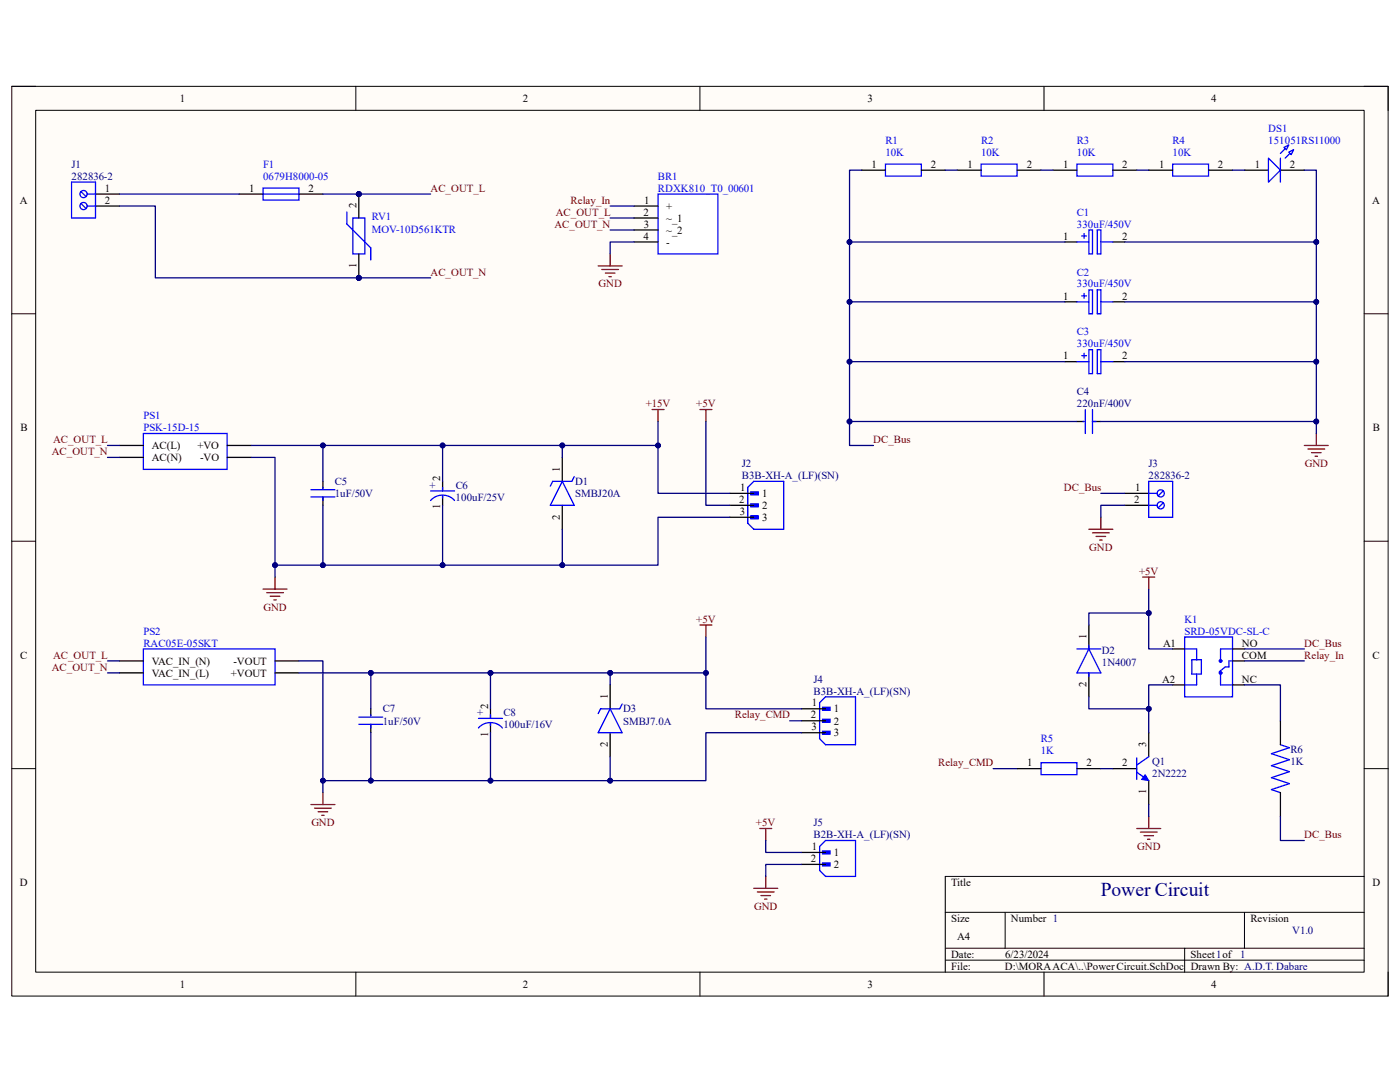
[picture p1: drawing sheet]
<svg xmlns="http://www.w3.org/2000/svg" width="279mm" height="216mm" viewBox="0 0 279 216" stroke-linecap="round" stroke-linejoin="round" font-family="sans-serif">
<path d="M2.3 17.2h274.7v181.6h-274.7z" fill-rule="evenodd" fill="#fffcf8"/>
<path d="M2.3 17.2h274.7v181.6h-274.7z" fill="none" stroke="#000" stroke-width=".2"/>
<path d="M7.1 22h265.1v172h-265.1z" fill-rule="evenodd" fill="#fffcf8"/>
<g fill="none" stroke="#000" stroke-width=".2">
<path d="M2.3 17.2h4.8M71 17.2v4.8M139.7 17.2v4.8M208.4 17.2v4.8M272.2 17.2h4.8v4.8M7.1 22h265.1v172h-265.1zM2.3 62.6h4.8M272.2 62.6h4.8M2.3 108h4.8M272.2 108h4.8M2.3 153.4h4.8M272.2 153.4h4.8"/>
<path d="M272.2 174.9h-83.6v19.1M71 194v4.8M139.7 194v4.8M188.6 182h83.6M188.6 189.2h83.6M188.6 191.6h83.6M200.6 182v7.2M208.4 194v4.8M236.4 189.2v4.8M248.4 182v7.2M277 194v4.8"/>
</g>
<path d="M52.5 37.5h7.2v2.4h-7.2z" fill-rule="evenodd" fill="#fff"/>
<path d="M52.5 37.5h7.2v2.4h-7.2zM52.5 38.7h7.2" fill="none" stroke="#00f" stroke-width=".25"/>
<path d="M47.7 38.7h4.8M59.7 38.7h4.7" fill="none" stroke="#000" stroke-width=".25"/>
<circle cx="71.6" cy="55.4" r=".48" fill="#000080"/>
<circle cx="71.6" cy="55.4" r=".48" fill="none" stroke="#000080" stroke-width=".2"/>
<circle cx="71.6" cy="38.7" r=".48" fill="#000080"/>
<circle cx="71.6" cy="38.7" r=".48" fill="none" stroke="#000080" stroke-width=".2"/>
<path d="M70.4 43.5h2.4v7.2h-2.4z" fill-rule="evenodd" fill="#fff"/>
<path d="M70.4 43.5h2.4v7.2h-2.4z" fill="none" stroke="#00f" stroke-width=".25"/>
<path d="M71.6 50.7v4.7" fill="none" stroke="#000" stroke-width=".25"/>
<circle cx="71.6" cy="55.4" r=".48" fill="#000080"/>
<circle cx="71.6" cy="55.4" r=".48" fill="none" stroke="#000080" stroke-width=".2"/>
<path d="M71.6 38.7v4.8" fill="none" stroke="#000" stroke-width=".25"/>
<circle cx="71.6" cy="38.7" r=".48" fill="#000080"/>
<circle cx="71.6" cy="38.7" r=".48" fill="none" stroke="#000080" stroke-width=".2"/>
<path d="M69.2 42.3v2.4l4.8 4.8v2.4" fill="none" stroke="#00f" stroke-width=".25"/>
<path d="M28.6 86.5h16.7v7.2h-16.7z" fill-rule="evenodd" fill="#fff"/>
<g fill="none" stroke="#00f" stroke-width=".25">
<path d="M28.6 86.5h16.7v7.2h-16.7zM62.1 99.2h4.7M62.1 97.7h4.7M64.4 97.2v.3M64.4 99.2v.7M85.9 99.9a3.2 3.2 0 0 1 4.8 0M85.9 98h4.8M88.3 97.2v.8M88.3 98.9v.5M112.2 96l2.4 4.8h-4.8zM114.6 95.1l-.5 .9h-3.8l-.5 1M71.6 144.5h4.8"/>
<path d="M71.6 143.1h4.8M74 142.6v.3M74 144.5v.8M95.5 145.3a3.2 3.2 0 0 1 4.8 0M95.5 143.3h4.8M97.9 142.6v.7M97.9 144.3v.5M121.8 141.4l2.4 4.8h-4.8zM124.2 140.5l-.5 .9h-3.8l-.5 1"/>
</g>
<g fill="none" stroke="#000" stroke-width=".25">
<path d="M23.8 88.9h4.8M23.8 91.3h4.8M45.3 88.9h4.8M45.3 91.3h4.8M64.4 96v1.5M64.4 99.2v1.6M88.3 96v2M88.3 98.9v1.9M112.2 91.3v4.7M112.2 100.8v4.8M121.8 136.7v4.7M74 141.4v1.5"/>
<path d="M74 144.5v1.7M97.9 141.4v1.9M97.9 144.3v1.9M121.8 146.2v4.8"/>
</g>
<g fill="none" stroke="#800000" stroke-width=".25">
<path d="M130.1 81.7h2.4M131.3 81.7v2.4M52.5 117.5h4.8M53.2 118.3h3.4M53.9 119h1.9M54.7 119.7h.4M54.9 115.2v2.3M139.7 124.7h2.4M140.9 124.7v2.4M64.4 158.2v2.3M62.1 160.5h4.7M62.8 161.3h3.3"/>
<path d="M63.5 162h1.9M64.2 162.7h.5"/>
</g>
<path d="M236.4 127.1h9.6v11.9h-9.6z" fill-rule="evenodd" fill="#fff"/>
<g fill="none" stroke="#00f" stroke-width=".25">
<path d="M214.9 129.5h4.8M217.3 129.5l2.4 4.8h-4.8zM217.3 128.8v.7M217.3 134.3v.7M236.4 127.1h9.6v11.9h-9.6zM236.4 129.5h2.4v2.1M237.8 131.6h2v2.9h-2zM238.8 134.5v2.2h-2.4M243.6 134.3v2.4h2.4M246 129.5h-2.4v2.4M246 131.9h-.7v1.2h-.8l-1.1 .9M226.9 154.1l2.4 1.7"/>
<path d="M226.9 151.2v4.3M229.3 151l-2.4 1.7"/>
<circle cx="243.6" cy="134.3" r=".24"/>
<circle cx="243.6" cy="131.9" r=".24"/>
</g>
<path d="M217.3 124.7v4.8M217.3 134.3v4.7M234 129.5h2.4M234 136.7h2.4M246 129.5h2.4M246 136.7h2.4M246 131.9h2.4M222.1 153.4h4.8M229.3 146.2v4.8M229.3 155.8v4.7" fill="none" stroke="#000" stroke-width=".25"/>
<path d="M228.5 154.6l.8 1.2-1.5-.3z" fill="#00f"/>
<path d="M228.5 154.6l.8 1.2-1.5-.3z" fill="none" stroke="#00f" stroke-width=".2"/>
<path d="M255.5 148.6l1.8 .6-3.6 1.2 3.6 1.2-3.6 1.2 3.6 1.2-3.6 1.2 3.6 1.2-3.6 1.2 1.8 .6" fill="none" stroke="#00f" stroke-width=".25"/>
<path d="M255.5 143.8v4.8M255.5 158.2v4.7" fill="none" stroke="#000" stroke-width=".25"/>
<path d="M228.1 115.2h2.4M229.3 115.2v2.3M226.9 165.3h4.7M227.6 166h3.3M228.3 166.8h1.9M229 167.5h.5M229.3 162.9v2.4" fill="none" stroke="#800000" stroke-width=".25"/>
<path d="M176.7 32.8h7.2v2.3h-7.2z" fill-rule="evenodd" fill="#fff"/>
<path d="M176.7 32.8h7.2v2.3h-7.2z" fill="none" stroke="#00f" stroke-width=".25"/>
<path d="M171.9 34h4.8M183.9 34h4.7" fill="none" stroke="#000" stroke-width=".25"/>
<path d="M195.8 32.8h7.2v2.3h-7.2z" fill-rule="evenodd" fill="#fff"/>
<path d="M195.8 32.8h7.2v2.3h-7.2z" fill="none" stroke="#00f" stroke-width=".25"/>
<path d="M191 34h4.8M203 34h4.8" fill="none" stroke="#000" stroke-width=".25"/>
<path d="M214.9 32.8h7.2v2.3h-7.2z" fill-rule="evenodd" fill="#fff"/>
<path d="M214.9 32.8h7.2v2.3h-7.2z" fill="none" stroke="#00f" stroke-width=".25"/>
<path d="M210.1 34h4.8M222.1 34h4.8" fill="none" stroke="#000" stroke-width=".25"/>
<path d="M234 32.8h7.2v2.3h-7.2z" fill-rule="evenodd" fill="#fff"/>
<path d="M234 32.8h7.2v2.3h-7.2z" fill="none" stroke="#00f" stroke-width=".25"/>
<path d="M229.3 34h4.7M241.2 34h4.8M248.4 34h4.7M255.5 34h4.8" fill="none" stroke="#000" stroke-width=".25"/>
<path d="M260.3 88.9h4.8M261 89.6h3.4M261.7 90.3h2M262.5 91h.4M262.7 86.5v2.4M150.4 177.3h4.8M151.2 178h3.3M151.6 165.3h2.4M151.9 178.7h1.9M152.6 179.4h.5M152.8 165.3v2.4M152.8 174.9v2.4" fill="none" stroke="#800000" stroke-width=".25"/>
<path d="M253.1 31.6l2.4 2.4-2.4 2.3z" fill="#fff"/>
<path d="M253.1 31.6l2.4 2.4-2.4 2.3zM257.2 28.9l-1.7 1.7M258.2 29.9l-1.7 1.7" fill="none" stroke="#00f" stroke-width=".25"/>
<path d="M257.2 30.4l1-.5-.5 1z" fill="#fff"/>
<path d="M257.2 30.4l1-.5-.5 1z" fill="none" stroke="#00f" stroke-width=".25"/>
<path d="M256.2 29.4l1-.5-.5 1z" fill="#fff"/>
<path d="M255.5 31.6v4.7M256.2 29.4l1-.5-.5 1z" fill="none" stroke="#00f" stroke-width=".25"/>
<path d="M28.6 129.5h26.3v7.2h-26.3z" fill-rule="evenodd" fill="#fff"/>
<path d="M28.6 129.5h26.3v7.2h-26.3z" fill="none" stroke="#00f" stroke-width=".25"/>
<path d="M23.8 131.9h4.8M23.8 134.3h4.8M54.9 131.9h4.8M54.9 134.3h4.8" fill="none" stroke="#000" stroke-width=".25"/>
<path d="M217.3 45.9h.7v4.8h-.7z" fill-rule="evenodd" fill="#fff"/>
<path d="M214.9 48.3h2.4M215.9 47.1h.9M216.4 46.6v1M217.3 45.9h.7v4.8h-.7zM219 45.9h.7v4.8h-.7zM219.7 48.3h2.4" fill="none" stroke="#00f" stroke-width=".25"/>
<path d="M212.5 48.3h2.4M222.1 48.3h2.4" fill="none" stroke="#000" stroke-width=".25"/>
<path d="M217.3 57.8h.7v4.8h-.7z" fill-rule="evenodd" fill="#fff"/>
<path d="M215.9 59h.9M216.4 58.6v.9M217.3 57.8h.7v4.8h-.7zM219 57.8h.7v4.8h-.7zM214.9 60.2h2.4M219.7 60.2h2.4" fill="none" stroke="#00f" stroke-width=".25"/>
<path d="M212.5 60.2h2.4M222.1 60.2h2.4" fill="none" stroke="#000" stroke-width=".25"/>
<path d="M217.3 69.8h.7v4.8h-.7z" fill-rule="evenodd" fill="#fff"/>
<path d="M214.9 72.2h2.4M215.9 71h.9M216.4 70.5v.9M217.3 69.8h.7v4.8h-.7zM219 69.8h.7v4.8h-.7zM219.7 72.2h2.4" fill="none" stroke="#00f" stroke-width=".25"/>
<path d="M212.5 72.2h2.4M222.1 72.2h2.4" fill="none" stroke="#000" stroke-width=".25"/>
<path d="M207.8 152.2h7.1v2.4h-7.1z" fill-rule="evenodd" fill="#fff"/>
<path d="M216.1 84.1h.3M216.6 81.7v4.8M218 81.7v4.8M218 84.1h.7M207.8 152.2h7.1v2.4h-7.1z" fill="none" stroke="#00f" stroke-width=".25"/>
<path d="M214.9 84.1h1.5M218 84.1h1.7M203 153.4h4.8M214.9 153.4h4.8" fill="none" stroke="#000" stroke-width=".25"/>
<path d="M164.2 141.1h1.5v.6h-1.5z" fill-rule="evenodd" fill="#00f"/>
<path d="M164.2 141.1h1.5v.6h-1.5z" fill="none" stroke="#00f" stroke-width=".25"/>
<path d="M164.2 143.5h1.5v.6h-1.5z" fill-rule="evenodd" fill="#00f"/>
<path d="M164.2 143.5h1.5v.6h-1.5z" fill="none" stroke="#00f" stroke-width=".25"/>
<path d="M164.2 145.9h1.5v.6h-1.5z" fill-rule="evenodd" fill="#00f"/>
<path d="M164.8 139h5.9v9.6h-5.9l-1.2-1.2v-7.2zM164.2 145.9h1.5v.6h-1.5z" fill="none" stroke="#00f" stroke-width=".25"/>
<path d="M160 141.4h4.8M160 143.8h4.8M160 146.2h4.8" fill="none" stroke="#000" stroke-width=".25"/>
<path d="M149.8 98.1h1.5v.6h-1.5z" fill-rule="evenodd" fill="#00f"/>
<path d="M149.8 98.1h1.5v.6h-1.5z" fill="none" stroke="#00f" stroke-width=".25"/>
<path d="M149.8 100.5h1.5v.6h-1.5z" fill-rule="evenodd" fill="#00f"/>
<path d="M149.8 100.5h1.5v.6h-1.5z" fill="none" stroke="#00f" stroke-width=".25"/>
<path d="M149.8 102.9h1.5v.6h-1.5z" fill-rule="evenodd" fill="#00f"/>
<path d="M149.2 97.2l1.2-1.2h6v9.6h-6l-1.2-1.2zM149.8 102.9h1.5v.6h-1.5z" fill="none" stroke="#00f" stroke-width=".25"/>
<path d="M145.7 98.4h4.7M145.7 100.8h4.7M145.7 103.2h4.7" fill="none" stroke="#000" stroke-width=".25"/>
<path d="M131.3 38.7h12v12h-12z" fill-rule="evenodd" fill="#fff"/>
<path d="M131.3 38.7h12v12h-12z" fill="none" stroke="#00f" stroke-width=".25"/>
<path d="M126.5 41.1h4.8M126.5 43.5h4.8M126.5 45.9h4.8M126.5 48.3h4.8" fill="none" stroke="#000" stroke-width=".25"/>
<path d="M119.4 53.1h4.8M120.1 53.8h3.3M120.8 54.5h1.9M121.5 55.2h.5M121.8 50.7v2.4" fill="none" stroke="#800000" stroke-width=".25"/>
<path d="M164.2 169.8h1.5v.6h-1.5z" fill-rule="evenodd" fill="#00f"/>
<path d="M164.2 169.8h1.5v.6h-1.5z" fill="none" stroke="#00f" stroke-width=".25"/>
<path d="M164.2 172.2h1.5v.6h-1.5z" fill-rule="evenodd" fill="#00f"/>
<path d="M163.6 168.9l1.2-1.2h5.9v7.2h-5.9l-1.2-1.2v-4.8M164.2 172.2h1.5v.6h-1.5z" fill="none" stroke="#00f" stroke-width=".25"/>
<path d="M19.1 38.7h4.7M19.1 41.1h4.7M160 170.1h4.8M160 172.5h4.8" fill="none" stroke="#000" stroke-width=".25"/>
<path d="M139.7 81.7h2.4M140.9 81.7v2.4M217.3 105.6h4.8M218 106.3h3.4M218.7 107h2M219.5 107.8h.4M219.7 103.2v2.4" fill="none" stroke="#800000" stroke-width=".25"/>
<circle cx="16.7" cy="38.7" r=".72" fill="#fff"/>
<g fill="none" stroke="#00f" stroke-width=".25">
<path d="M16.2 38.2l1 1"/>
<circle cx="16.7" cy="38.7" r=".72"/>
</g>
<circle cx="16.7" cy="41.1" r=".72" fill="#fff"/>
<g fill="none" stroke="#00f" stroke-width=".25">
<path d="M14.3 36.3h4.8v7.2h-4.8zM17.4 38.7h1.7M16.2 40.6l1 1M17.4 41.1h1.7"/>
<circle cx="16.7" cy="41.1" r=".72"/>
</g>
<path d="M224.5 98.4h4.8M224.5 100.8h4.8" fill="none" stroke="#000" stroke-width=".25"/>
<circle cx="231.6" cy="98.4" r=".72" fill="#fff"/>
<g fill="none" stroke="#00f" stroke-width=".25">
<path d="M232.2 97.9l-1.1 1"/>
<circle cx="231.6" cy="98.4" r=".72"/>
</g>
<circle cx="231.6" cy="100.8" r=".72" fill="#fff"/>
<g fill="none" stroke="#00f" stroke-width=".25">
<path d="M229.3 98.4h1.6M229.3 96.1h4.7v7.1h-4.7zM229.3 100.8h1.6M232.2 100.3l-1.1 1"/>
<circle cx="231.6" cy="100.8" r=".72"/>
</g>
<path d="M23.8 38.7h23.9M23.8 41.1h7.2v14.3h40.6" fill="none" stroke="#000080" stroke-width=".25"/>
<circle cx="71.6" cy="55.4" r=".48" fill="#000080"/>
<circle cx="71.6" cy="55.4" r=".48" fill="none" stroke="#000080" stroke-width=".2"/>
<path d="M64.4 38.7h7.2" fill="none" stroke="#000080" stroke-width=".25"/>
<circle cx="71.6" cy="38.7" r=".48" fill="#000080"/>
<circle cx="71.6" cy="38.7" r=".48" fill="none" stroke="#000080" stroke-width=".2"/>
<path d="M71.6 38.7h14.3" fill="none" stroke="#000080" stroke-width=".25"/>
<circle cx="71.6" cy="38.7" r=".48" fill="#000080"/>
<circle cx="71.6" cy="38.7" r=".48" fill="none" stroke="#000080" stroke-width=".2"/>
<path d="M71.6 55.4h14.3" fill="none" stroke="#000080" stroke-width=".25"/>
<circle cx="71.6" cy="55.4" r=".48" fill="#000080"/>
<circle cx="71.6" cy="55.4" r=".48" fill="none" stroke="#000080" stroke-width=".2"/>
<path d="M50.1 88.9h14.3v7.1" fill="none" stroke="#000080" stroke-width=".25"/>
<circle cx="64.4" cy="88.9" r=".48" fill="#000080"/>
<circle cx="64.4" cy="88.9" r=".48" fill="none" stroke="#000080" stroke-width=".2"/>
<path d="M64.4 88.9h23.9v7.1" fill="none" stroke="#000080" stroke-width=".25"/>
<circle cx="64.4" cy="88.9" r=".48" fill="#000080"/>
<circle cx="64.4" cy="88.9" r=".48" fill="none" stroke="#000080" stroke-width=".2"/>
<circle cx="88.3" cy="88.9" r=".48" fill="#000080"/>
<circle cx="88.3" cy="88.9" r=".48" fill="none" stroke="#000080" stroke-width=".2"/>
<path d="M88.3 88.9h23.9v2.4" fill="none" stroke="#000080" stroke-width=".25"/>
<circle cx="88.3" cy="88.9" r=".48" fill="#000080"/>
<circle cx="88.3" cy="88.9" r=".48" fill="none" stroke="#000080" stroke-width=".2"/>
<circle cx="112.2" cy="88.9" r=".48" fill="#000080"/>
<circle cx="112.2" cy="88.9" r=".48" fill="none" stroke="#000080" stroke-width=".2"/>
<path d="M88.3 100.8v12h23.9v-7.2" fill="none" stroke="#000080" stroke-width=".25"/>
<circle cx="88.3" cy="112.8" r=".48" fill="#000080"/>
<circle cx="88.3" cy="112.8" r=".48" fill="none" stroke="#000080" stroke-width=".2"/>
<circle cx="112.2" cy="112.8" r=".48" fill="#000080"/>
<circle cx="112.2" cy="112.8" r=".48" fill="none" stroke="#000080" stroke-width=".2"/>
<path d="M64.4 100.8v12h23.9" fill="none" stroke="#000080" stroke-width=".25"/>
<circle cx="64.4" cy="112.8" r=".48" fill="#000080"/>
<circle cx="64.4" cy="112.8" r=".48" fill="none" stroke="#000080" stroke-width=".2"/>
<circle cx="88.3" cy="112.8" r=".48" fill="#000080"/>
<circle cx="88.3" cy="112.8" r=".48" fill="none" stroke="#000080" stroke-width=".2"/>
<path d="M50.1 91.3h4.8v21.5h9.5" fill="none" stroke="#000080" stroke-width=".25"/>
<circle cx="54.9" cy="112.8" r=".48" fill="#000080"/>
<circle cx="54.9" cy="112.8" r=".48" fill="none" stroke="#000080" stroke-width=".2"/>
<circle cx="64.4" cy="112.8" r=".48" fill="#000080"/>
<circle cx="64.4" cy="112.8" r=".48" fill="none" stroke="#000080" stroke-width=".2"/>
<path d="M21.5 88.9h2.3M21.5 91.3h2.3M131.3 84.1v4.8" fill="none" stroke="#000080" stroke-width=".25"/>
<circle cx="131.3" cy="88.9" r=".48" fill="#000080"/>
<circle cx="131.3" cy="88.9" r=".48" fill="none" stroke="#000080" stroke-width=".2"/>
<path d="M140.9 127.1v7.2" fill="none" stroke="#000080" stroke-width=".25"/>
<circle cx="140.9" cy="134.3" r=".48" fill="#000080"/>
<circle cx="140.9" cy="134.3" r=".48" fill="none" stroke="#000080" stroke-width=".2"/>
<path d="M21.5 131.9h2.3M21.5 134.3h2.3M74 141.4v-7.1h23.9v7.1" fill="none" stroke="#000080" stroke-width=".25"/>
<circle cx="97.9" cy="134.3" r=".48" fill="#000080"/>
<circle cx="97.9" cy="134.3" r=".48" fill="none" stroke="#000080" stroke-width=".2"/>
<circle cx="74" cy="134.3" r=".48" fill="#000080"/>
<circle cx="74" cy="134.3" r=".48" fill="none" stroke="#000080" stroke-width=".2"/>
<path d="M74 146.2v9.6h23.9" fill="none" stroke="#000080" stroke-width=".25"/>
<circle cx="74" cy="155.8" r=".48" fill="#000080"/>
<circle cx="74" cy="155.8" r=".48" fill="none" stroke="#000080" stroke-width=".2"/>
<circle cx="97.9" cy="155.8" r=".48" fill="#000080"/>
<circle cx="97.9" cy="155.8" r=".48" fill="none" stroke="#000080" stroke-width=".2"/>
<path d="M97.9 146.2v9.6h23.9v-4.8" fill="none" stroke="#000080" stroke-width=".25"/>
<circle cx="121.8" cy="155.8" r=".48" fill="#000080"/>
<circle cx="121.8" cy="155.8" r=".48" fill="none" stroke="#000080" stroke-width=".2"/>
<circle cx="97.9" cy="155.8" r=".48" fill="#000080"/>
<circle cx="97.9" cy="155.8" r=".48" fill="none" stroke="#000080" stroke-width=".2"/>
<path d="M112.2 88.9h19.1v9.5h14.4" fill="none" stroke="#000080" stroke-width=".25"/>
<circle cx="112.2" cy="88.9" r=".48" fill="#000080"/>
<circle cx="112.2" cy="88.9" r=".48" fill="none" stroke="#000080" stroke-width=".2"/>
<circle cx="131.3" cy="88.9" r=".48" fill="#000080"/>
<circle cx="131.3" cy="88.9" r=".48" fill="none" stroke="#000080" stroke-width=".2"/>
<path d="M217.3 139v2.4h12" fill="none" stroke="#000080" stroke-width=".25"/>
<circle cx="229.3" cy="141.4" r=".48" fill="#000080"/>
<circle cx="229.3" cy="141.4" r=".48" fill="none" stroke="#000080" stroke-width=".2"/>
<path d="M229.3 122.3h-12v2.4" fill="none" stroke="#000080" stroke-width=".25"/>
<circle cx="229.3" cy="122.3" r=".48" fill="#000080"/>
<circle cx="229.3" cy="122.3" r=".48" fill="none" stroke="#000080" stroke-width=".2"/>
<path d="M248.4 136.7h7.1v7.1M248.4 131.9h11.9M64.4 155.8v2.4M229.3 160.5v2.4" fill="none" stroke="#000080" stroke-width=".25"/>
<circle cx="64.4" cy="155.8" r=".48" fill="#000080"/>
<circle cx="64.4" cy="155.8" r=".48" fill="none" stroke="#000080" stroke-width=".2"/>
<path d="M54.9 112.8v2.4" fill="none" stroke="#000080" stroke-width=".25"/>
<circle cx="54.9" cy="112.8" r=".48" fill="#000080"/>
<circle cx="54.9" cy="112.8" r=".48" fill="none" stroke="#000080" stroke-width=".2"/>
<path d="M234 136.7h-4.7v9.5M248.4 129.5h11.9M255.5 162.9v4.8h4.8" fill="none" stroke="#000080" stroke-width=".25"/>
<circle cx="229.3" cy="141.4" r=".48" fill="#000080"/>
<circle cx="229.3" cy="141.4" r=".48" fill="none" stroke="#000080" stroke-width=".2"/>
<path d="M229.3 117.5v12h4.7" fill="none" stroke="#000080" stroke-width=".25"/>
<circle cx="229.3" cy="122.3" r=".48" fill="#000080"/>
<circle cx="229.3" cy="122.3" r=".48" fill="none" stroke="#000080" stroke-width=".2"/>
<path d="M171.9 34h-2.4v14.3h43M188.6 34h2.4M207.8 34h2.3M226.9 34h2.4M246 34h2.4" fill="none" stroke="#000080" stroke-width=".25"/>
<circle cx="169.5" cy="48.3" r=".48" fill="#000080"/>
<circle cx="169.5" cy="48.3" r=".48" fill="none" stroke="#000080" stroke-width=".2"/>
<path d="M169.5 48.3v11.9h43" fill="none" stroke="#000080" stroke-width=".25"/>
<circle cx="169.5" cy="48.3" r=".48" fill="#000080"/>
<circle cx="169.5" cy="48.3" r=".48" fill="none" stroke="#000080" stroke-width=".2"/>
<circle cx="169.5" cy="60.2" r=".48" fill="#000080"/>
<circle cx="169.5" cy="60.2" r=".48" fill="none" stroke="#000080" stroke-width=".2"/>
<path d="M169.5 60.2v12h43" fill="none" stroke="#000080" stroke-width=".25"/>
<circle cx="169.5" cy="60.2" r=".48" fill="#000080"/>
<circle cx="169.5" cy="60.2" r=".48" fill="none" stroke="#000080" stroke-width=".2"/>
<circle cx="169.5" cy="72.2" r=".48" fill="#000080"/>
<circle cx="169.5" cy="72.2" r=".48" fill="none" stroke="#000080" stroke-width=".2"/>
<path d="M260.3 34h2.4v14.3h-38.2" fill="none" stroke="#000080" stroke-width=".25"/>
<circle cx="262.7" cy="48.3" r=".48" fill="#000080"/>
<circle cx="262.7" cy="48.3" r=".48" fill="none" stroke="#000080" stroke-width=".2"/>
<path d="M262.7 48.3v11.9h-38.2" fill="none" stroke="#000080" stroke-width=".25"/>
<circle cx="262.7" cy="60.2" r=".48" fill="#000080"/>
<circle cx="262.7" cy="60.2" r=".48" fill="none" stroke="#000080" stroke-width=".2"/>
<circle cx="262.7" cy="48.3" r=".48" fill="#000080"/>
<circle cx="262.7" cy="48.3" r=".48" fill="none" stroke="#000080" stroke-width=".2"/>
<path d="M262.7 60.2v12h-38.2" fill="none" stroke="#000080" stroke-width=".25"/>
<circle cx="262.7" cy="72.2" r=".48" fill="#000080"/>
<circle cx="262.7" cy="72.2" r=".48" fill="none" stroke="#000080" stroke-width=".2"/>
<circle cx="262.7" cy="60.2" r=".48" fill="#000080"/>
<circle cx="262.7" cy="60.2" r=".48" fill="none" stroke="#000080" stroke-width=".2"/>
<path d="M262.7 72.2v14.3" fill="none" stroke="#000080" stroke-width=".25"/>
<circle cx="262.7" cy="72.2" r=".48" fill="#000080"/>
<circle cx="262.7" cy="72.2" r=".48" fill="none" stroke="#000080" stroke-width=".2"/>
<circle cx="262.7" cy="84.1" r=".48" fill="#000080"/>
<circle cx="262.7" cy="84.1" r=".48" fill="none" stroke="#000080" stroke-width=".2"/>
<path d="M169.5 72.2v16.7h4.8" fill="none" stroke="#000080" stroke-width=".25"/>
<circle cx="169.5" cy="72.2" r=".48" fill="#000080"/>
<circle cx="169.5" cy="72.2" r=".48" fill="none" stroke="#000080" stroke-width=".2"/>
<circle cx="169.5" cy="84.1" r=".48" fill="#000080"/>
<circle cx="169.5" cy="84.1" r=".48" fill="none" stroke="#000080" stroke-width=".2"/>
<path d="M121.8 43.5h4.7M160 146.2h-19.1v9.6h-19.1M198.2 153.4h4.8M219.7 153.4h2.4" fill="none" stroke="#000080" stroke-width=".25"/>
<circle cx="121.8" cy="155.8" r=".48" fill="#000080"/>
<circle cx="121.8" cy="155.8" r=".48" fill="none" stroke="#000080" stroke-width=".2"/>
<path d="M169.5 84.1h45.4" fill="none" stroke="#000080" stroke-width=".25"/>
<circle cx="169.5" cy="84.1" r=".48" fill="#000080"/>
<circle cx="169.5" cy="84.1" r=".48" fill="none" stroke="#000080" stroke-width=".2"/>
<path d="M219.7 84.1h43" fill="none" stroke="#000080" stroke-width=".25"/>
<circle cx="262.7" cy="84.1" r=".48" fill="#000080"/>
<circle cx="262.7" cy="84.1" r=".48" fill="none" stroke="#000080" stroke-width=".2"/>
<path d="M121.8 45.9h4.7M121.8 41.1h4.7M126.5 48.3h-4.7v2.4M145.7 103.2h-14.4v9.6h-19.1" fill="none" stroke="#000080" stroke-width=".25"/>
<circle cx="112.2" cy="112.8" r=".48" fill="#000080"/>
<circle cx="112.2" cy="112.8" r=".48" fill="none" stroke="#000080" stroke-width=".2"/>
<path d="M140.9 84.1v16.7h4.8M219.7 98.4h4.8M224.5 100.8h-4.8v2.4M59.7 131.9h4.7v23.9h9.6M157.6 143.8h2.4M152.8 167.7v2.4h7.2M160 172.5h-7.2v2.4" fill="none" stroke="#000080" stroke-width=".25"/>
<circle cx="64.4" cy="155.8" r=".48" fill="#000080"/>
<circle cx="64.4" cy="155.8" r=".48" fill="none" stroke="#000080" stroke-width=".2"/>
<circle cx="74" cy="155.8" r=".48" fill="#000080"/>
<circle cx="74" cy="155.8" r=".48" fill="none" stroke="#000080" stroke-width=".2"/>
<path d="M59.7 134.3h14.3" fill="none" stroke="#000080" stroke-width=".25"/>
<circle cx="74" cy="134.3" r=".48" fill="#000080"/>
<circle cx="74" cy="134.3" r=".48" fill="none" stroke="#000080" stroke-width=".2"/>
<path d="M97.9 134.3h23.9" fill="none" stroke="#000080" stroke-width=".25"/>
<circle cx="97.9" cy="134.3" r=".48" fill="#000080"/>
<circle cx="97.9" cy="134.3" r=".48" fill="none" stroke="#000080" stroke-width=".2"/>
<circle cx="121.8" cy="134.3" r=".48" fill="#000080"/>
<circle cx="121.8" cy="134.3" r=".48" fill="none" stroke="#000080" stroke-width=".2"/>
<path d="M121.8 136.7v-2.4h19.1v7.1h19.1" fill="none" stroke="#000080" stroke-width=".25"/>
<circle cx="121.8" cy="134.3" r=".48" fill="#000080"/>
<circle cx="121.8" cy="134.3" r=".48" fill="none" stroke="#000080" stroke-width=".2"/>
<circle cx="140.9" cy="134.3" r=".48" fill="#000080"/>
<circle cx="140.9" cy="134.3" r=".48" fill="none" stroke="#000080" stroke-width=".2"/>
<text font-size="3.9" fill="#000080" x="219.7" y="178.8">Power Circuit</text>
<g font-size="2.2">
<text x="35.9" y="20.4">1</text>
<text x="104.4" y="20.4">2</text>
<text x="173.1" y="20.4">3</text>
<text x="241.7" y="20.4">4</text>
<text x="173.9" y="33.5">1</text>
<text x="185.8" y="33.5">2</text>
<text x="193.1" y="33.5">1</text>
<text x="204.9" y="33.5">2</text>
<text x="212.2" y="33.5">1</text>
<text x="224" y="33.5">2</text>
<text x="231.3" y="33.5">1</text>
<text x="243.1" y="33.5">2</text>
<text x="250.4" y="33.5">1</text>
<text x="257.4" y="33.5">2</text>
<text x="3.9" y="40.6">A</text>
<text x="21" y="38.3">1</text>
<text x="21" y="40.6">2</text>
<text x="49.7" y="38.3">1</text>
<text x="61.6" y="38.3">2</text>
<text x="71.1" y="41.6" transform="rotate(-90 71.1 41.6)">2</text>
<text x="128.6" y="40.6">1</text>
<text x="133" y="41.9">+</text>
<text x="273.9" y="40.6">A</text>
<text x="128.4" y="43.1">2</text>
<text x="128.4" y="47.8">4</text>
<text x="128.5" y="45.4">3</text>
<text x="133" y="44.2">~_1</text>
<text x="133" y="46.6">~_2</text>
<text x="212.2" y="47.8">1</text>
<text x="224" y="47.8">2</text>
<text x="71.1" y="53.4" transform="rotate(-90 71.1 53.4)">1</text>
<text x="133" y="49">-</text>
<text x="212.2" y="59.8">1</text>
<text x="224" y="59.8">2</text>
<text x="212.2" y="71.7">1</text>
<text x="224" y="71.7">2</text>
<text x="4.1" y="86">B</text>
<text x="30.3" y="89.6">AC(L)</text>
<text x="39.4" y="89.6">+VO</text>
<text x="274" y="86">B</text>
<text x="30.3" y="92">AC(N)</text>
<text x="39.9" y="92">-VO</text>
<text x="111.8" y="94.2" transform="rotate(-90 111.8 94.2)">1</text>
<text x="87.8" y="101.6" transform="rotate(-90 87.8 101.6)">1</text>
<text x="87.8" y="96.1" transform="rotate(-90 87.8 96.1)">2</text>
<text x="147.5" y="100.4">2</text>
<text x="147.7" y="98">1</text>
<text x="152.1" y="99.2">1</text>
<text x="152.1" y="101.6">2</text>
<text x="226.4" y="100.4">2</text>
<text x="226.5" y="98">1</text>
<text x="111.8" y="103.7" transform="rotate(-90 111.8 103.7)">2</text>
<text x="147.6" y="102.7">3</text>
<text x="152.1" y="104">3</text>
<text x="4" y="131.4">C</text>
<text x="216.8" y="127.6" transform="rotate(-90 216.8 127.6)">1</text>
<text x="232.1" y="129">A1</text>
<text x="247.9" y="129">NO</text>
<text x="247.9" y="131.4">COM</text>
<text x="273.9" y="131.4">C</text>
<text x="30.3" y="132.6">VAC_IN_(N)</text>
<text x="30.3" y="135">VAC_IN_(L)</text>
<text x="46.1" y="135">+VOUT</text>
<text x="46.6" y="132.6">-VOUT</text>
<text x="216.8" y="137.2" transform="rotate(-90 216.8 137.2)">2</text>
<text x="231.9" y="136.2">A2</text>
<text x="247.9" y="136.2">NC</text>
<text x="97.4" y="141.4" transform="rotate(-90 97.4 141.4)">2</text>
<text x="121.3" y="139.5" transform="rotate(-90 121.3 139.5)">1</text>
<text x="161.8" y="143.3">2</text>
<text x="162" y="141">1</text>
<text x="166.4" y="142.2">1</text>
<text x="97.4" y="147" transform="rotate(-90 97.4 147)">1</text>
<text x="121.3" y="149.1" transform="rotate(-90 121.3 149.1)">2</text>
<text x="161.9" y="145.8">3</text>
<text x="166.4" y="144.6">2</text>
<text x="166.4" y="146.9">3</text>
<text x="228.8" y="149.1" transform="rotate(-90 228.8 149.1)">3</text>
<text x="205" y="152.9">1</text>
<text x="216.8" y="152.9">2</text>
<text x="223.9" y="152.9">2</text>
<text x="228.8" y="158.5" transform="rotate(-90 228.8 158.5)">1</text>
<text x="161.8" y="172">2</text>
<text x="162" y="169.6">1</text>
<text x="166.4" y="170.8">1</text>
<text x="166.4" y="173.2">2</text>
<text x="4" y="176.8">D</text>
<text x="189.8" y="176.8">Title</text>
<text x="273.9" y="176.8">D</text>
<text x="189.8" y="184">Size</text>
<text x="201.8" y="184">Number 1</text>
<text x="249.6" y="184">Revision</text>
<text x="189.8" y="191.1">Date:</text>
<text x="191" y="187.5">A4</text>
<text x="200.6" y="191.1">6/23/2024</text>
<text x="237.6" y="191.1">Sheet1of</text>
<text x="35.9" y="197.1">1</text>
<text x="104.4" y="197.1">2</text>
<text x="173.1" y="197.1">3</text>
<text x="189.8" y="193.5">File:</text>
<text x="200.6" y="193.5">D:\MORA ACA\..\Power Circuit.SchDoc Drawn By: A.D.T. Dabare</text>
<text x="241.7" y="197.1">4</text>
</g>
<g font-size="2.2" fill="#00f">
<text x="176.7" y="28.7">R1</text>
<text x="195.8" y="28.7">R2</text>
<text x="214.9" y="28.7">R3</text>
<text x="234" y="28.7">R4</text>
<text x="253.1" y="26.3">DS1</text>
<text x="253.1" y="28.7">151051RS11000</text>
<text x="52.5" y="33.5">F1</text>
<text x="52.5" y="35.9">0679H8000-05</text>
<text x="131.3" y="35.9">BR1</text>
<text x="176.7" y="31.1">10K</text>
<text x="195.8" y="31.1">10K</text>
<text x="214.9" y="31.1">10K</text>
<text x="234" y="31.1">10K</text>
<text x="131.3" y="38.3">RDXK810_T0_00601</text>
<text x="74.2" y="44">RV1</text>
<text x="74.2" y="46.4">MOV-10D561KTR</text>
<text x="214.9" y="43.1">C1</text>
<text x="214.9" y="45.4">330uF/450V</text>
<text x="214.9" y="55">C2</text>
<text x="214.9" y="57.4">330uF/450V</text>
<text x="214.9" y="66.9">C3</text>
<text x="214.9" y="69.3">330uF/450V</text>
<text x="28.6" y="83.7">PS1</text>
<text x="28.6" y="86">PSK-15D-15</text>
<text x="236.4" y="124.2">K1</text>
<text x="28.6" y="126.7">PS2</text>
<text x="28.6" y="129">RAC05E-05SKT</text>
<text x="236.4" y="126.7">SRD-05VDC-SL-C</text>
<text x="207.7" y="148.1">R5</text>
<text x="207.7" y="150.5">1K</text>
</g>
<g font-size="2.2" fill="#000080">
<text x="14.3" y="33.5">J1</text>
<text x="14.3" y="35.9">282836-2</text>
<text x="214.9" y="78.9">C4</text>
<text x="214.9" y="81.3">220nF/400V</text>
<text x="148" y="93.2">J2</text>
<text x="148" y="95.6">B3B-XH-A_(LF)(SN)</text>
<text x="229.2" y="93.2">J3</text>
<text x="229.2" y="95.6">282836-2</text>
<text x="66.8" y="96.8">C5</text>
<text x="66.8" y="99.2">1uF/50V</text>
<text x="85.7" y="97.5">+</text>
<text x="90.9" y="99.9">100uF/25V</text>
<text x="90.9" y="97.5">C6</text>
<text x="114.8" y="96.8">D1</text>
<text x="114.8" y="99.2">SMBJ20A</text>
<text x="219.9" y="130.5">D2</text>
<text x="162.3" y="136.2">J4</text>
<text x="219.9" y="132.8">1N4007</text>
<text x="76.4" y="142.2">C7</text>
<text x="95.2" y="142.9">+</text>
<text x="100.5" y="142.9">C8</text>
<text x="124.4" y="142.2">D3</text>
<text x="162.3" y="138.6">B3B-XH-A_(LF)(SN)</text>
<text x="76.4" y="144.6">1uF/50V</text>
<text x="100.5" y="145.3">100uF/16V</text>
<text x="124.4" y="144.6">SMBJ7.0A</text>
<text x="230" y="152.7">Q1</text>
<text x="230" y="155.1">2N2222</text>
<text x="257.6" y="150.3">R6</text>
<text x="257.6" y="152.7">1K</text>
<text x="162.3" y="164.8">J5</text>
<text x="162.3" y="167.3">B2B-XH-A_(LF)(SN)</text>
<text x="247.5" y="191.1">1</text>
<text x="257.9" y="186.4">V1.0</text>
</g>
<g font-size="2.2" fill="#800000">
<text x="85.9" y="38.3">AC_OUT_L</text>
<text x="113.9" y="40.6">Relay_In</text>
<text x="110.7" y="45.4">AC_OUT_N</text>
<text x="110.9" y="43.1">AC_OUT_L</text>
<text x="85.9" y="55">AC_OUT_N</text>
<text x="119.5" y="57.4">GND</text>
<text x="128.9" y="81.3">+15V</text>
<text x="138.9" y="81.3">+5V</text>
<text x="10.6" y="88.4">AC_OUT_L</text>
<text x="174.3" y="88.4">DC_Bus</text>
<text x="10.3" y="90.8">AC_OUT_N</text>
<text x="260.4" y="93.2">GND</text>
<text x="212.3" y="98">DC_Bus</text>
<text x="217.4" y="109.9">GND</text>
<text x="227.3" y="114.7">+5V</text>
<text x="52.6" y="121.9">GND</text>
<text x="138.9" y="124.2">+5V</text>
<text x="10.6" y="131.4">AC_OUT_L</text>
<text x="260.3" y="131.4">Relay_In</text>
<text x="260.3" y="129">DC_Bus</text>
<text x="10.3" y="133.8">AC_OUT_N</text>
<text x="146.6" y="143.3">Relay_CMD</text>
<text x="187.2" y="152.9">Relay_CMD</text>
<text x="62.1" y="164.8">GND</text>
<text x="150.9" y="164.8">+5V</text>
<text x="260.3" y="167.3">DC_Bus</text>
<text x="226.9" y="169.6">GND</text>
<text x="150.5" y="181.6">GND</text>
</g>
</svg>
